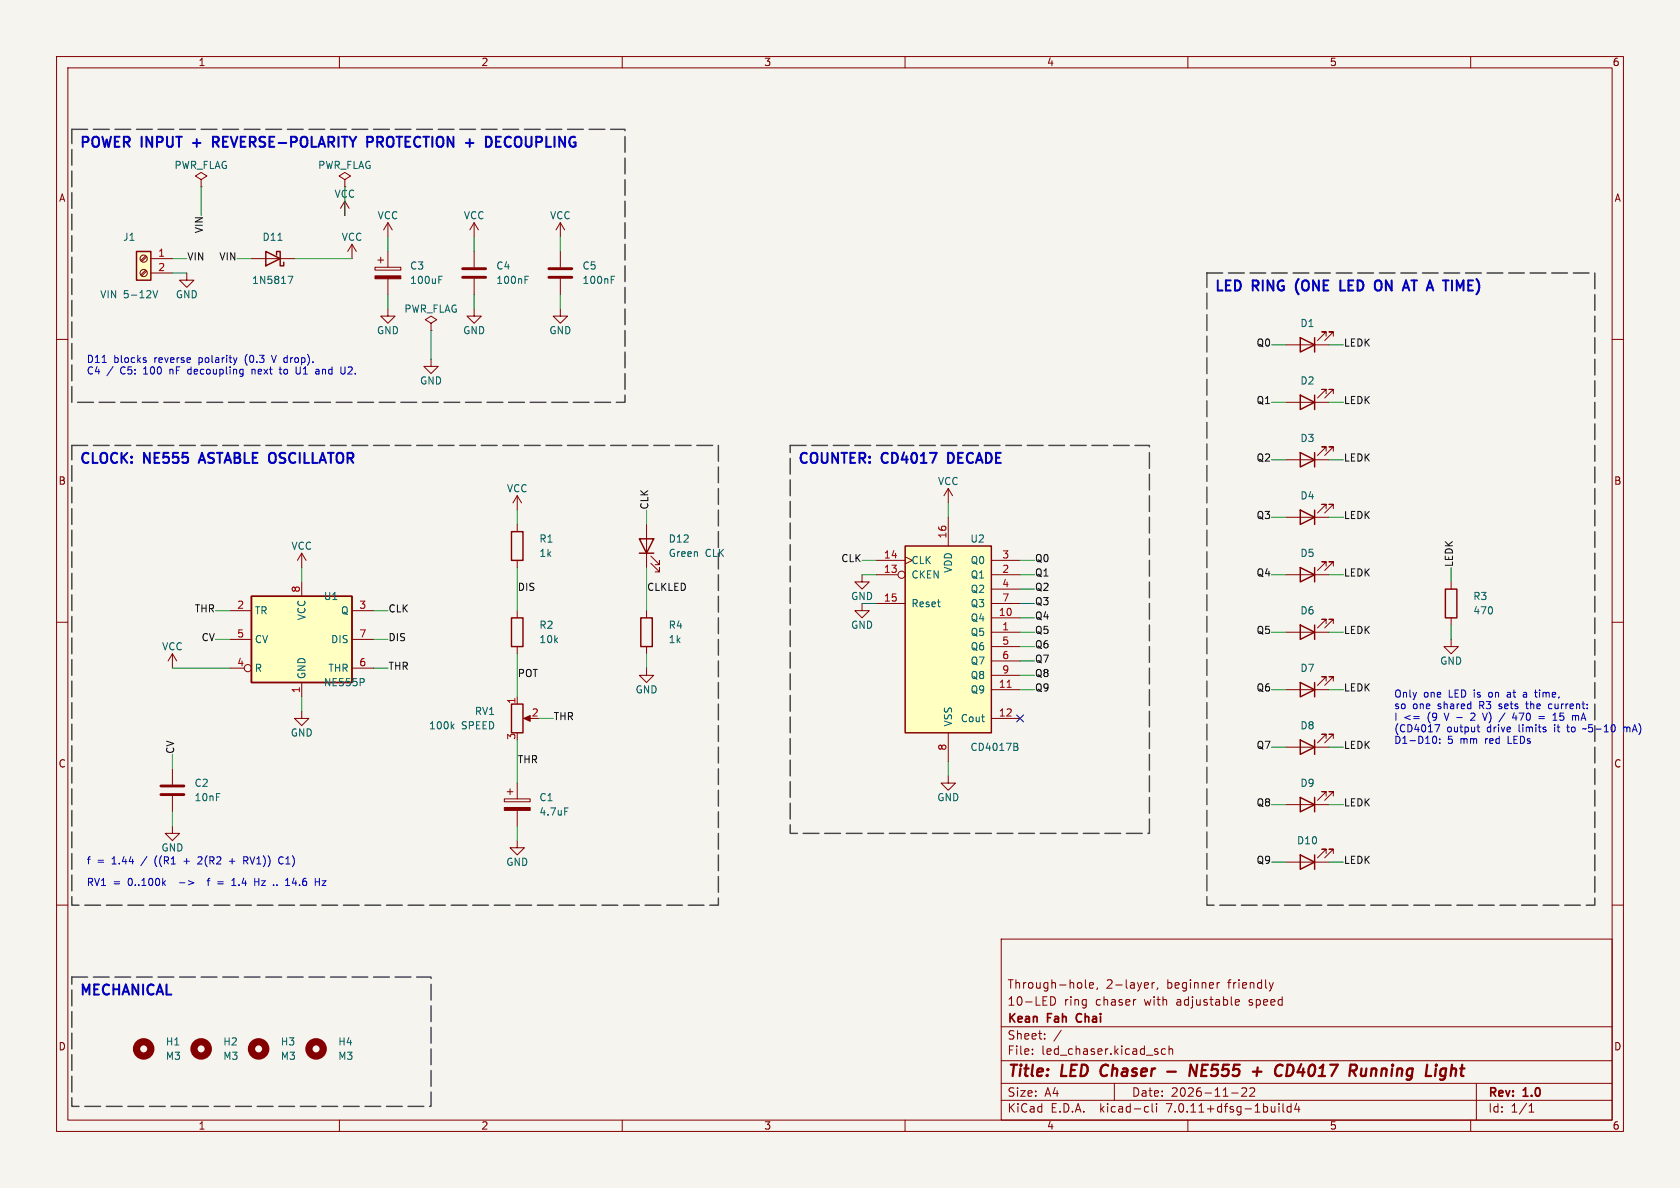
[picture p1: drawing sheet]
<svg xmlns="http://www.w3.org/2000/svg" width="297mm" height="210mm" viewBox="0 0 297 210" stroke-linecap="round" stroke-linejoin="round" font-family="sans-serif">
<path d="M0 0h297v210h-297z" fill="#f5f4ef" stroke="#f5f4ef" stroke-width=".18"/>
<g fill="none" stroke="#840000" stroke-width=".18">
<path d="M10 10h277v190h-277zM12 12h273v186h-273zM60 10v2M110 10v2M160 10v2M210 10v2M260 10v2M35.6 31.8l1-.7-1-.6-1.1 .6 1.1 .7v1.2M35.6 33h.1M61 31.8l1-.7-1-.6-1.1 .6 1.1 .7v1.2M61 33h.1M61 35.6l-.8 1.2"/>
<path d="M61 35.6v2.5M61 35.6l.7 1.2M68.6 39.4l-.8 1.2M68.6 39.4v2.5M68.6 39.4l.7 1.2M83.8 39.4v2.5M83.8 39.4l-.7 1.2M83.8 39.4l.8 1.2M99.1 39.4l-.8 1.2M99.1 39.4v2.5M99.1 39.4l.7 1.2M10 60h2"/>
<path d="M25.8 47.8l-.9 .8M25.8 45.2l-.9 .9M25.9 47.9l-.8 .9M25.9 45.4l-.8 .8M26.7 45.7h3.8M26.7 48.3h3.8M33 48.3v1.2h1.3l-1.3 1.3-1.3-1.3h1.3M44.4 45.7h7.7M62.2 43.2l-.7 1.3M62.2 43.2v2.5M62.2 43.2l.8 1.3M66.3 47.2h4.6v.6h-4.6z"/>
<path d="M66.8 46h1M67.3 45.5v1M68.6 54.6v1.3h1.2l-1.2 1.3-1.3-1.3h1.3M68.6 44.5v2.7M68.6 49.3v2.8M76.2 57.2l1-.7-1-.6-1 .6 1 .7v1.2M76.2 58.4h.1M83.8 54.6v1.3h1.3l-1.3 1.3-1.3-1.3h1.3M83.8 44.5v2.7M83.8 49.3v2.8M99.1 54.6v1.3h1.2l-1.2 1.3-1.3-1.3h1.3M99.1 44.5v2.7"/>
<path d="M99.1 49.3v2.8M234.4 59.4v-.7h-.7h.7l-1.5 1.5M235.7 59.4v-.7h-.8h.8l-1.5 1.5M285 60h2M76.2 63.5v1.3h1.3l-1.3 1.2-1.3-1.2h1.3M227.3 71.1h7.6M227.3 61h7.6M234.4 69.6v-.8h-.7h.7l-1.5 1.6M234.4 79.8v-.8h-.7h.7l-1.5 1.5M235.7 69.6v-.8h-.8h.8l-1.5 1.6M235.7 79.8v-.8h-.8h.8l-1.5 1.5M53.3 97.8v2.5"/>
<path d="M53.3 97.8l-.7 1.3M53.3 97.8l.8 1.3M91.4 87.6v2.6M91.4 92.7v1.3M91.4 99.1v1.2M91.4 87.6l-.7 1.3M91.4 87.6l.8 1.3M114.3 92.7v7.6M115.1 99.6l1.5 1.5v-.8v.8h-.8M115.1 98.3l1.5 1.5v-.7v.7h-.8M154.9 99.1h5.1M160 98.4l1.3 .7-1.3 .6"/>
<path d="M167.6 86.4v2.5M167.6 91.4v5.1M167.6 86.4l-.7 1.2M167.6 86.4l.8 1.2M175.3 99.1h5M227.3 91.4h7.6M227.3 81.3h7.6M234.4 89.9v-.7h-.7h.7l-1.5 1.5M235.7 89.9v-.7h-.8h.8l-1.5 1.5M10 110h2M30.5 115.6l-.8 1.2M30.5 115.6v2.5"/>
<path d="M30.5 115.6l.7 1.2M40.6 108h3.8M40.6 118.1h2.6M40.6 113h3.8M53.3 102.9v2.5M62.2 108h3.8M62.2 118.1h3.8M62.2 113h3.8M91.4 108v1.2M91.4 114.3v1.3M114.3 118.1v1.3h1.3l-1.3 1.3-1.3-1.3h1.3M114.3 108v1.2"/>
<path d="M114.3 114.3v1.3M152.4 106.7v1.3h1.3l-1.3 1.2-1.3-1.2h1.3M152.4 101.6v1.3h1.3l-1.3 1.2-1.3-1.2h1.3M154.9 101.6h3.8M154.9 106.7h5.1M175.3 111.8h5M175.3 109.2h5M175.3 101.6h5M175.3 106.7h5M175.3 104.1h5M175.3 114.3h5M175.3 116.8h5"/>
<path d="M175.3 119.4h5M227.3 111.8h7.6M227.3 101.6h7.6M234.4 110.2v-.7h-.7h.7l-1.5 1.5M234.4 100.1v-.8h-.7h.7l-1.5 1.5M235.7 110.2v-.7h-.8h.8l-1.5 1.5M235.7 100.1v-.8h-.8h.8l-1.5 1.5M256.5 113v1.3h1.3l-1.3 1.3-1.2-1.3h1.2M256.5 102.9v1.2M256.5 109.2v1.3M285 110h2M30.5 135.9v2.8"/>
<path d="M53.3 125.7v1.3h1.3l-1.3 1.3-1.2-1.3h1.2M53.3 120.7v2.5M89.7 140h1M90.2 139.4v1.1M91.4 123.2v1.3M91.4 138.4v2.8M93 127h1M167.6 137.2v1.2h1.3l-1.3 1.3-1.2-1.3h1.2M167.6 129.5v5.1M175.3 127h5M175.3 121.9h5M227.3 121.9h7.6"/>
<path d="M227.3 132.1h7.6M234.4 130.6v-.8h-.7h.7l-1.5 1.5M234.4 120.4v-.8h-.7h.7l-1.5 1.6M235.7 130.6v-.8h-.8h.8l-1.5 1.5M235.7 120.4v-.8h-.8h.8l-1.5 1.6M10 160h2M30.5 146.1v1.2h1.2l-1.2 1.3-1.3-1.3h1.3M30.5 140.7v2.8M89.2 141.2h4.5v.5h-4.5zM91.4 148.6v1.3h1.3l-1.3 1.2-1.2-1.2h1.2M91.4 143.3v2.8M227.3 142.2h7.6"/>
<path d="M227.3 152.4h7.6M234.4 140.7v-.7h-.7h.7l-1.5 1.5M234.4 150.9v-.8h-.7h.7l-1.5 1.5M235.7 140.7v-.7h-.8h.8l-1.5 1.5M235.7 150.9v-.8h-.8h.8l-1.5 1.5M285 160h2M177 166h108v32h-108zM185.7 176.2a.76 .76 0 0 1 .9 .7 .76 .76 0 0 1-.9 .8zM191.9 173.2v1.3l.2 .2M192.6 174.2l.7-.1-.1-.3-.4-.1-.2 .2 .1 .7h.5M194 174.6l-.1 .3M200.7 176.7h.1"/>
<path d="M203 173.8v.3l-.7 .1M203.7 173.7v1M204.1 173.7l-.3 .1-.1 .2M204.7 174.6l-.2 .3M215.6 173.7l-.3 .1-.1 .2M218.4 177.5l.2 .2 .4-.1M218.4 176.9l.2-.2h.3l.2 .2v.2l-.7 .1M224.4 173.7l.3 1M224.7 174.7l-.1 .4M225.1 173.7l-.4 1M60 198v2M110 198v2"/>
<path d="M160 198v2M177 194.5h108M177 191.5h108M177 187.5h108M177 181.5h108M182.5 186.3v.1M182.5 185.5v.1M184.7 183.6v.1M184.7 182.8v.1M187.6 182.1l-1.3 2M197 191.5v3M202.6 195.6l.4 .1"/>
<path d="M203 196.5l-.4 .1M203.7 195.1v1.3l.2 .2M204.5 195.1v.1M204.5 195.6v1M206 185.5l-.4-.1-.3 .3v.4l.2 .2h.5M206.7 185.5l.2-.1 .3 .1 .1 .9M206.7 184.9v1.5M210 198v2M217.7 193.2h1.2M219.5 192.4l.6-.1 .2 .1 .1 .3-.9 1.1h.9M221 192.4l.5-.1 .2 .1 .1 .3-.9 1.1h.9M226.1 195.1v.1"/>
<path d="M226.1 195.6v1M226.8 195.1v1.3l.2 .2M228.2 195.7l-.4-.1-.3 .3v.4l.2 .2h.5M228.2 195.1v1.5M229.2 195l-.3 1.1h.9M229.6 195.6v1M260 198v2M261 191.5v6.5M270.3 196.6h.9M270.3 195.5l.4-.4v1.5"/>
<circle cx="25.4" cy="45.7" r=".63"/>
<circle cx="25.4" cy="48.3" r=".63"/>
<circle cx="43.8" cy="118.1" r=".63"/>
<circle cx="159.4" cy="101.6" r=".63"/>
</g>
<g fill="none" stroke="#840000" stroke-width=".4">
<path d="M194.8 188.5a1.27 1.27 0 0 0 0 1.6M206.3 189.4h1.6M211.6 188.2l-.2 2-.9-2-.2 2M221.5 189.4h1.5M222.3 188.7l-.1 1.5M226.8 188.4a.73 .73 0 0 0-1.2 .3M227.6 188.2h.5a1.08 1.08 0 0 1 .6 1.1 1.08 1.08 0 0 1-.8 .9h-.5zM241.4 190l-.6 .2M241.6 188.9l-.2 1.3M242.5 188.9l-.2 1.3M242.8 188.9l-.3 .2M256.7 188.2l-.3 2"/>
<path d="M257.2 188.9l-.6 .2"/>
</g>
<path d="M190.4 179.4l-.1 .4 .1 .7" fill="none" stroke="#840000" stroke-width=".3"/>
<g fill="none" stroke="#840000" stroke-width=".25">
<path d="M24.1 44.5h2.6v5h-2.6zM47 44.5l2.5 1.2-2.5 1.3zM48.9 45.1v-.6h.6v2.5h.7v-.6M229.9 59.7l2.5 1.3-2.5 1.2zM232.4 59.7v2.5M229.9 69.9l2.5 1.2-2.5 1.3zM232.4 69.9v2.5M90.4 94h2.1v5.1h-2.1zM113 95.3h2.6l-1.3 2.5zM113 97.8h2.6M160 96.5h15.3v33h-15.3zM229.9 90.2l2.5 1.2-2.5 1.3z"/>
<path d="M229.9 80l2.5 1.3-2.5 1.3zM232.4 80v2.6M232.4 90.2v2.5M44.4 105.4h17.8v15.3h-17.8zM90.4 109.2h2.1v5.1h-2.1zM113.3 109.2h2v5.1h-2zM229.9 110.5l2.5 1.3-2.5 1.2zM229.9 100.3l2.5 1.3-2.5 1.3zM232.4 100.3v2.6M232.4 110.5v2.5M255.5 104.1h2.1v5.1h-2.1zM90.4 124.5h2.1v5h-2.1z"/>
<path d="M229.9 130.8l2.5 1.3-2.5 1.3zM229.9 120.7l2.5 1.2-2.5 1.3zM232.4 120.7v2.5M232.4 130.8v2.6M229.9 141l2.5 1.2-2.5 1.3zM229.9 151.1l2.5 1.3-2.5 1.3zM232.4 141v2.5M232.4 151.1v2.6"/>
</g>
<g fill="#840000" stroke="#840000" stroke-width=".18">
<path d="M92.6 127l1.1-.5v1z"/>
<path d="M89.2 142.7h4.5v.6h-4.5z"/>
<path d="M66.3 48.8h4.6v.5h-4.6z"/>
</g>
<g fill="none" stroke="#006464" stroke-width=".18">
<path d="M27 51.4l.5 1.2 .4-1.2M49.1 42.5h.8M50.9 48.8h.9l-.6 1.3M77.6 49.4h.4M77.6 48.8h.6M92.8 49.4h.4M92.8 48.8h.6M108.1 49.4h.4M108.1 48.8h.6M64.3 120l.1 .2-.1 .4M79.9 128.4l.4 .4M80.3 128l-.5 .5"/>
<path d="M179.7 131.4l.2 .2-.2 .4 .2 .1 .1 .3-.3 .3h-.5M99.8 142.8h.6"/>
</g>
<g fill="#ffffc2" stroke="#ffffc2" stroke-width=".18">
<path d="M44.4 105.4h17.8v15.3h-17.8z"/>
<path d="M160 96.5h15.3v33h-15.3z"/>
<path d="M24.1 44.5h2.6v5h-2.6z"/>
</g>
<path d="M81.8 49h4.1M81.8 47.5h4.1M97 49h4.1M97 47.5h4.1M28.4 138.9h4.1M28.4 140.5h4.1" fill="none" stroke="#840000" stroke-width=".51"/>
<g fill="none" stroke="#840000" stroke-width="1.3">
<circle cx="25.4" cy="185.4" r="1.27"/>
<circle cx="35.6" cy="185.4" r="1.27"/>
<circle cx="45.7" cy="185.4" r="1.27"/>
<circle cx="55.9" cy="185.4" r="1.27"/>
</g>
<path d="M178 121.5h.8" fill="none" stroke="#a90000" stroke-width=".18"/>
<g fill="none" stroke="#0000c2" stroke-width=".36">
<path d="M38.1 25.1l.6 .9M38.5 24.3l-.8-.1v1.8M38.5 25l-.8 .1M64.9 24.2h.7a.48 .48 0 0 1 .4 .4 .48 .48 0 0 1-.4 .5h-.7M86.8 24.6l-.2-.3-.7-.1v1.8M87.7 25h.6M88.5 24.2h-.8v1.8h.8M237 49.6v1.8h.8M244.2 49.8v1.3M249.5 49.6h1M250 49.6v1.8M258.1 50.8l.6-1.2v1.8"/>
<path d="M35.3 81.3h.8M35.7 80.1l-.6 1.7M168 80.1h-.4v1.7h.4"/>
</g>
<g fill="none" stroke="#0000c2" stroke-width=".18">
<path d="M18.1 64.1h.7M25.5 63.7h.3l.1 .2-.2 .2h-.3M25.5 63.2l.3 .1M33.3 65.3l-.1 .2 .1 .6M41.9 63.2l-.3 .9M42.9 65.3h.1M43 65.3l-.1 1.1M43 66.1h-.1M44.5 65.3v.8M44.6 65.3l-.1 .1M48 62.8l.4 1.3M49.5 64.9v1l.3 .2"/>
<path d="M53.1 64.9l-.1 1.1-.2 .1h-.3M56 65.3h.2l.2 .2v.6M56.4 66.1h-.4M56.4 65.6h-.4M61 64.9v1l-.1 .2h-.4M249.9 126.7h1M249.9 127h1M254 130.6l-.1 .7-.2 .1-.3-.1M254.5 128.1l-.5 1.3M254.5 131.3v.1M254.5 130.6v.2M260.7 126.6l-.7 .7h.8"/>
<path d="M261.1 128.5h.5M261.3 128.1v1.1l.3 .2M262.1 126.1l.4 1.2M266.1 126l-1.1 1.6M266.6 122.4l-.1 .1M266.6 122.8l-.2 .1 .2 .3M267.7 126l-.3 .9h.8M268 126.5v.8M269.7 122.4l-.4 .1M269.7 124.4h.5M269.8 122.8h-.3l-.2 .1v.3h.5M269.9 124v1.2"/>
<path d="M271.3 122.4h.5M271.6 123.2h.2M272.1 126.7h.9M272.1 127h.9M274.2 124.4l-.3 .1-.1 .2v.5l.4 .1M274.5 127.3h.8M274.7 126.4l.2-.3v1.2M275.8 127.2v.1M275.8 126.1v.5M277 128.5h.4M277.1 128.1l.1 1.2M278.7 126.5l.4 .2v.6"/>
<path d="M280.3 128.8h-.3l-.2 .1M287.1 128.6l.3-.1 .2 .2M287.1 128.5v.9M28.9 156.1l.3 .4M29.2 155.7l-.4 .5M32.5 152.2h1M35.5 151.5l-.5 .1M35.7 152l-.8 .7h.8M36.6 155.7h.5M37.1 155.3l-.3 .2v1M38.5 155.9h1M38.5 156.2h1"/>
<path d="M40.6 152.2h.9M41 156.5h.7M41.1 155.6l.2-.3v1.2M43.1 151.5h.5l.2 .2-.1 .4h-.6M43.4 152.1l.4 .6M45 155.9h.8M45.8 155.3v1.2M49.4 152.5l.3 .2 .4-.1M50.1 151.6l-.4-.1-.3 .1M50.5 156.5h.7M50.5 155.6l.3-.3v1.2M52 155.2l-.3 .9h.8"/>
<path d="M55.7 155.9h.8M56.5 155.3v1.2M56.9 155.7h.7l-.7 .8h.7"/>
</g>
<path d="M12.7 22.9h97.8v48.2h-97.8v-48.2M213.4 48.3h68.5v111.7h-68.5v-111.7M12.7 78.7h114.3v81.3h-114.3v-81.3M139.7 78.7h63.5v68.6h-63.5v-68.6M12.7 172.7h63.5v22.9h-63.5v-22.9" fill="none" stroke="#484848" stroke-width=".25" stroke-dasharray="2.8 1"/>
<g fill="none" stroke="#009600" stroke-width=".18">
<path d="M35.6 33v5.1M61 33v5.1M30.5 45.7h2.5M30.5 48.3h2.5M41.9 45.7h2.5M52.1 45.7h10.1M68.6 41.9v2.6M68.6 52.1v2.5M76.2 58.4v5.1M83.8 41.9v2.6M83.8 52.1v2.5M99.1 41.9v2.6"/>
<path d="M99.1 52.1v2.5M224.8 61h2.5M224.8 71.1h2.5M234.9 61h2.6M234.9 71.1h2.6M91.4 90.2v2.5M114.3 90.2v2.5M152.4 99.1h2.5M167.6 88.9v2.5M180.3 99.1h2.6M224.8 81.3h2.5M224.8 91.4h2.5"/>
<path d="M234.9 81.3h2.6M234.9 91.4h2.6M30.5 118.1h10.1M38.1 108h2.5M38.1 113h2.5M53.3 100.3v2.6M66 118.1h2.6M66 108h2.6M66 113h2.6M91.4 100.3v7.7M91.4 115.6v7.6M114.3 100.3v7.7"/>
<path d="M114.3 115.6v2.5M152.4 101.6h2.5M152.4 106.7h2.5M180.3 111.8h2.6M180.3 101.6h2.6M180.3 104.1h2.6M180.3 106.7h2.6M180.3 114.3h2.6M180.3 109.2h2.6M180.3 119.4h2.6M180.3 116.8h2.6M224.8 111.8h2.5"/>
<path d="M224.8 101.6h2.5M234.9 111.8h2.6M234.9 101.6h2.6M256.5 100.3v2.6M256.5 110.5v2.5M30.5 133.4v2.5M53.3 123.2v2.5M91.4 130.8v7.6M95.2 127h2.6M167.6 134.6v2.6M180.3 121.9h2.6M224.8 121.9h2.5"/>
<path d="M224.8 132.1h2.5M234.9 121.9h2.6M234.9 132.1h2.6M30.5 143.5v2.6M91.4 146.1v2.5M224.8 142.2h2.5M224.8 152.4h2.5M234.9 142.2h2.6M234.9 152.4h2.6"/>
</g>
<path d="M179.7 126.4l1.2 1.2M180.9 126.4l-1.2 1.2" fill="none" stroke="#000084" stroke-width=".18"/>
<g font-size="2.8" fill="#840000">
<text x="178" y="190.9">Title:</text>
<text x="187.7" y="190.9">LED</text>
<text x="195.4" y="190.9">Chaser</text>
<text x="212.7" y="190.9">NE555</text>
<text x="224.7" y="190.9">+</text>
<text x="229.5" y="190.9">CD4017</text>
<text x="243.4" y="190.9">Running</text>
<text x="257.7" y="190.9">Light</text>
</g>
<g font-size="2.5" fill="#0000c2">
<text x="14" y="26.6">POWER</text>
<text x="25.1" y="26.6">INPUT</text>
<text x="34.9" y="26.6">+</text>
<text x="39.1" y="26.6">REVERSE-POLARITY</text>
<text x="67.1" y="26.6">PROTECTION</text>
<text x="85.3" y="26.6">+</text>
<text x="89.5" y="26.6">DECOUPLING</text>
<text x="214.6" y="52">LED</text>
<text x="221.5" y="52">RING</text>
<text x="229.9" y="52">(ONE</text>
<text x="238.4" y="52">LED</text>
<text x="245.3" y="52">ON</text>
<text x="251.1" y="52">AT A</text>
<text x="259.7" y="52">TIME)</text>
<text x="14" y="82.5">CLOCK:</text>
<text x="25.5" y="82.5">NE555</text>
<text x="36.1" y="82.5">ASTABLE OSCILLATOR</text>
<text x="141" y="82.5">COUNTER:</text>
<text x="156" y="82.5">CD4017</text>
<text x="168.4" y="82.5">DECADE</text>
<text x="14" y="176.4">MECHANICAL</text>
</g>
<g font-size="2.1" fill="#840000">
<text x="178" y="178">10-LED</text>
<text x="178" y="175">Through-hole,</text>
<text x="188.1" y="178">ring</text>
<text x="193.7" y="178">chaser</text>
<text x="195.5" y="175">2-layer,</text>
<text x="202.5" y="178">with</text>
<text x="206.3" y="175">beginner</text>
<text x="208.3" y="178">adjustable</text>
<text x="217.3" y="175">friendly</text>
<text x="221.2" y="178">speed</text>
<text x="178" y="184">Sheet:</text>
<text x="178" y="181.2">Kean</text>
<text x="185.2" y="181.2">Fah</text>
<text x="191" y="181.2">Chai</text>
<text x="178" y="186.7">File:</text>
<text x="184.1" y="186.7">led_chaser.kicad_sch</text>
<text x="178" y="196.9">KiCad</text>
<text x="178" y="194.1">Size:</text>
<text x="184.7" y="194.1">A4</text>
<text x="185.7" y="196.9">E.D.A.</text>
<text x="194.6" y="196.9">kicad-cli</text>
<text x="200" y="194.1">Date:</text>
<text x="206.5" y="196.9">7.0.11+dfsg-1build4</text>
<text x="207" y="194.1">2026-11-22</text>
<text x="263" y="194.3">Rev:</text>
<text x="263" y="196.9">Id:</text>
<text x="267.1" y="196.9">1/1</text>
<text x="269.4" y="194.3">1.0</text>
</g>
<g font-size="1.8" fill="#840000">
<text x="35" y="11.9">1</text>
<text x="85" y="11.9">2</text>
<text x="135" y="11.9">3</text>
<text x="185" y="11.9">4</text>
<text x="235" y="11.9">5</text>
<text x="285" y="11.9">6</text>
<text x="10.3" y="35.9">A</text>
<text x="285.3" y="35.9">A</text>
<text x="10.3" y="85.9">B</text>
<text x="285.3" y="85.9">B</text>
<text x="10.3" y="135.9">C</text>
<text x="285.3" y="135.9">C</text>
<text x="10.3" y="185.9">D</text>
<text x="285.3" y="185.9">D</text>
<text x="35" y="199.9">1</text>
<text x="85" y="199.9">2</text>
<text x="135" y="199.9">3</text>
<text x="185" y="199.9">4</text>
<text x="235" y="199.9">5</text>
<text x="285" y="199.9">6</text>
</g>
<g font-size="1.8" fill="#006464">
<text x="30.7" y="30.1">PWR_FLAG</text>
<text x="56.1" y="30.1">PWR_FLAG</text>
<text x="59" y="35.2">VCC</text>
<text x="66.7" y="39">VCC</text>
<text x="81.9" y="39">VCC</text>
<text x="97.1" y="39">VCC</text>
<text x="21.7" y="42.8">J1</text>
<text x="46.3" y="42.8">D11</text>
<text x="60.3" y="42.8">VCC</text>
<text x="72.4" y="47.9">C3</text>
<text x="87.6" y="47.9">C4</text>
<text x="102.9" y="47.9">C5</text>
<text x="17.6" y="52.9">VIN</text>
<text x="21.8" y="52.9">5-12V</text>
<text x="31" y="52.9">GND</text>
<text x="44.5" y="50.4">1N5817</text>
<text x="72.4" y="50.4">100uF</text>
<text x="87.6" y="50.4">100nF</text>
<text x="102.9" y="50.4">100nF</text>
<text x="66.5" y="59.3">GND</text>
<text x="71.4" y="55.5">PWR_FLAG</text>
<text x="81.8" y="59.3">GND</text>
<text x="97" y="59.3">GND</text>
<text x="229.8" y="58">D1</text>
<text x="74.2" y="68.2">GND</text>
<text x="229.8" y="68.2">D2</text>
<text x="229.8" y="78.3">D3</text>
<text x="89.5" y="87.2">VCC</text>
<text x="165.7" y="86">VCC</text>
<text x="229.8" y="88.5">D4</text>
<text x="51.4" y="97.4">VCC</text>
<text x="95.3" y="96.1">R1</text>
<text x="95.3" y="98.7">1k</text>
<text x="118.1" y="98.7">Green</text>
<text x="118.1" y="96.1">D12</text>
<text x="124.7" y="98.7">CLK</text>
<text x="161" y="99.9">CLK</text>
<text x="168.5" y="101.4" transform="rotate(-90 168.5 101.4)">VDD</text>
<text x="171.5" y="96.1">U2</text>
<text x="171.5" y="99.9">Q0</text>
<text x="229.8" y="98.7">D5</text>
<text x="57.2" y="106.3">U1</text>
<text x="150.4" y="106.3">GND</text>
<text x="161" y="102.5">CKEN</text>
<text x="161" y="107.5">Reset</text>
<text x="171.5" y="102.5">Q1</text>
<text x="171.5" y="105">Q2</text>
<text x="171.5" y="107.5">Q3</text>
<text x="260.4" y="106.3">R3</text>
<text x="45" y="108.8">TR</text>
<text x="45" y="113.9">CV</text>
<text x="54.2" y="109.7" transform="rotate(-90 54.2 109.7)">VCC</text>
<text x="58.4" y="113.9">DIS</text>
<text x="60.2" y="108.8">Q</text>
<text x="95.3" y="111.4">R2</text>
<text x="95.3" y="113.9">10k</text>
<text x="118.1" y="111.4">R4</text>
<text x="118.1" y="113.9">1k</text>
<text x="150.4" y="111.4">GND</text>
<text x="171.5" y="112.6">Q5</text>
<text x="171.5" y="110.1">Q4</text>
<text x="229.8" y="108.8">D6</text>
<text x="260.4" y="108.8">470</text>
<text x="28.6" y="115.2">VCC</text>
<text x="45" y="119">R</text>
<text x="58" y="119">THR</text>
<text x="171.5" y="115.2">Q6</text>
<text x="171.5" y="117.7">Q7</text>
<text x="229.8" y="119">D7</text>
<text x="254.5" y="117.7">GND</text>
<text x="54.2" y="120.1" transform="rotate(-90 54.2 120.1)">GND</text>
<text x="57.2" y="121.5">NE555P</text>
<text x="112.3" y="122.8">GND</text>
<text x="171.5" y="122.8">Q9</text>
<text x="171.5" y="120.2">Q8</text>
<text x="51.3" y="130.4">GND</text>
<text x="75.7" y="129.1">100k</text>
<text x="81.6" y="129.1">SPEED</text>
<text x="83.8" y="126.6">RV1</text>
<text x="168.5" y="128.5" transform="rotate(-90 168.5 128.5)">VSS</text>
<text x="169.7" y="127.9">Cout</text>
<text x="229.8" y="129.1">D8</text>
<text x="171.5" y="132.9">CD4017B</text>
<text x="34.3" y="139.3">C2</text>
<text x="34.3" y="141.8">10nF</text>
<text x="95.3" y="141.8">C1</text>
<text x="165.6" y="141.8">GND</text>
<text x="229.8" y="139.3">D9</text>
<text x="95.3" y="144.4">4.7uF</text>
<text x="229.2" y="149.5">D10</text>
<text x="28.4" y="150.7">GND</text>
<text x="89.4" y="153.3">GND</text>
<text x="29.2" y="185">H1</text>
<text x="39.4" y="185">H2</text>
<text x="49.5" y="185">H3</text>
<text x="59.7" y="185">H4</text>
<text x="29.2" y="187.6">M3</text>
<text x="39.4" y="187.6">M3</text>
<text x="49.5" y="187.6">M3</text>
<text x="59.7" y="187.6">M3</text>
</g>
<g font-size="1.8" fill="#0f0f0f">
<text x="36.1" y="41.3" transform="rotate(-90 36.1 41.3)">VIN</text>
<text x="33" y="46.2">VIN</text>
<text x="38.7" y="46.2">VIN</text>
<text x="222" y="61.5">Q0</text>
<text x="237.5" y="61.5">LEDK</text>
<text x="222" y="71.6">Q1</text>
<text x="237.5" y="71.6">LEDK</text>
<text x="222" y="81.8">Q2</text>
<text x="237.5" y="81.8">LEDK</text>
<text x="114.8" y="90.2" transform="rotate(-90 114.8 90.2)">CLK</text>
<text x="222" y="92">Q3</text>
<text x="237.5" y="92">LEDK</text>
<text x="148.6" y="99.6">CLK</text>
<text x="182.9" y="99.6">Q0</text>
<text x="257.1" y="100.3" transform="rotate(-90 257.1 100.3)">LEDK</text>
<text x="91.4" y="104.7">DIS</text>
<text x="114.3" y="104.7">CLKLED</text>
<text x="182.9" y="102.1">Q1</text>
<text x="182.9" y="104.7">Q2</text>
<text x="182.9" y="107.2">Q3</text>
<text x="222" y="102.1">Q4</text>
<text x="237.5" y="102.1">LEDK</text>
<text x="34.3" y="108.5">THR</text>
<text x="35.5" y="113.5">CV</text>
<text x="68.6" y="113.5">DIS</text>
<text x="68.6" y="108.5">CLK</text>
<text x="182.9" y="109.7">Q4</text>
<text x="182.9" y="112.3">Q5</text>
<text x="222" y="112.3">Q5</text>
<text x="237.5" y="112.3">LEDK</text>
<text x="68.6" y="118.6">THR</text>
<text x="91.4" y="119.9">POT</text>
<text x="182.9" y="119.9">Q8</text>
<text x="182.9" y="117.4">Q7</text>
<text x="182.9" y="114.8">Q6</text>
<text x="182.9" y="122.4">Q9</text>
<text x="222" y="122.4">Q6</text>
<text x="237.5" y="122.4">LEDK</text>
<text x="97.8" y="127.5">THR</text>
<text x="31" y="133.4" transform="rotate(-90 31 133.4)">CV</text>
<text x="91.4" y="135.1">THR</text>
<text x="222" y="132.6">Q7</text>
<text x="237.5" y="132.6">LEDK</text>
<text x="222" y="142.8">Q8</text>
<text x="237.5" y="142.8">LEDK</text>
<text x="222" y="152.9">Q9</text>
<text x="237.5" y="152.9">LEDK</text>
</g>
<g font-size="1.8" fill="#a90000">
<text x="27.9" y="45.5">1</text>
<text x="27.9" y="48">2</text>
<text x="167.4" y="95.3" transform="rotate(-90 167.4 95.3)">16</text>
<text x="156.2" y="101.3">13</text>
<text x="156.2" y="98.8">14</text>
<text x="177.1" y="101.3">2</text>
<text x="177.1" y="98.8">3</text>
<text x="41.8" y="107.7">2</text>
<text x="53.1" y="104.8" transform="rotate(-90 53.1 104.8)">8</text>
<text x="63.4" y="107.7">3</text>
<text x="156.2" y="106.4">15</text>
<text x="177.1" y="103.9">4</text>
<text x="177.1" y="106.4">7</text>
<text x="41.8" y="112.8">5</text>
<text x="63.4" y="112.8">7</text>
<text x="176.5" y="109">10</text>
<text x="177.1" y="111.5">1</text>
<text x="41.8" y="117.9">4</text>
<text x="63.4" y="117.9">6</text>
<text x="177.1" y="114">5</text>
<text x="177.1" y="116.6">6</text>
<text x="177.1" y="119.1">9</text>
<text x="53.1" y="122.6" transform="rotate(-90 53.1 122.6)">1</text>
<text x="91.2" y="124.5" transform="rotate(-90 91.2 124.5)">1</text>
<text x="176.5" y="121.7">11</text>
<text x="91.2" y="130.9" transform="rotate(-90 91.2 130.9)">3</text>
<text x="93.9" y="126.7">2</text>
<text x="176.5" y="126.7">12</text>
<text x="167.4" y="132.8" transform="rotate(-90 167.4 132.8)">8</text>
</g>
<g font-size="1.8" fill="#0000c2">
<text x="15.2" y="64.4">D11</text>
<text x="20.1" y="64.4">blocks</text>
<text x="27.4" y="64.4">reverse</text>
<text x="35.4" y="64.4">polarity</text>
<text x="43.8" y="64.4">(0.3</text>
<text x="48.8" y="64.4">V drop).</text>
<text x="15.2" y="66.4">C4</text>
<text x="18.9" y="66.4">/</text>
<text x="21.4" y="66.4">C5:</text>
<text x="25.6" y="66.4">100</text>
<text x="30.4" y="66.4">nF</text>
<text x="33.9" y="66.4">decoupling</text>
<text x="45.4" y="66.4">next</text>
<text x="50.5" y="66.4">to</text>
<text x="53.6" y="66.4">U1</text>
<text x="57.3" y="66.4">and</text>
<text x="61.9" y="66.4">U2.</text>
<text x="246.4" y="123.5">Only</text>
<text x="246.4" y="125.6">so</text>
<text x="249.7" y="125.6">one</text>
<text x="251.7" y="123.5">one</text>
<text x="254.3" y="125.6">shared</text>
<text x="256.2" y="123.5">LED is</text>
<text x="261.8" y="125.6">R3</text>
<text x="263.6" y="123.5">on</text>
<text x="265.5" y="125.6">sets</text>
<text x="267.1" y="123.5">at</text>
<text x="270.2" y="123.5">a</text>
<text x="270.5" y="125.6">the</text>
<text x="272.5" y="123.5">time,</text>
<text x="274.6" y="125.6">current:</text>
<text x="246.4" y="127.6">I</text>
<text x="246.4" y="129.7">(CD4017</text>
<text x="246.4" y="131.7">D1-D10:</text>
<text x="248.2" y="127.6">&lt;=</text>
<text x="252.5" y="127.6">(9</text>
<text x="255.7" y="127.6">V -</text>
<text x="255.8" y="129.7">output</text>
<text x="255.9" y="131.7">5</text>
<text x="258.3" y="131.7">mm</text>
<text x="260.7" y="127.6">2</text>
<text x="262.8" y="131.7">red</text>
<text x="263" y="129.7">drive</text>
<text x="263.1" y="127.6">V)</text>
<text x="267" y="131.7">LEDs</text>
<text x="268.7" y="127.6">470</text>
<text x="268.8" y="129.7">limits</text>
<text x="273.5" y="127.6">=</text>
<text x="275.3" y="129.7">it</text>
<text x="276.2" y="127.6">15</text>
<text x="277.8" y="129.7">to</text>
<text x="279.8" y="127.6">mA</text>
<text x="280.8" y="129.7">~5-10</text>
<text x="288.1" y="129.7">mA)</text>
<text x="15.2" y="153">f</text>
<text x="17.1" y="153">=</text>
<text x="19.9" y="153">1.44</text>
<text x="25.3" y="153">/</text>
<text x="27.8" y="153">((R1</text>
<text x="33.1" y="153">+</text>
<text x="35.9" y="153">2(R2</text>
<text x="41.6" y="153">+</text>
<text x="44.3" y="153">RV1))</text>
<text x="50.8" y="153">C1)</text>
<text x="15.2" y="156.8">RV1</text>
<text x="20" y="156.8">=</text>
<text x="22.7" y="156.8">0..100k</text>
<text x="32.1" y="156.8">-&gt;</text>
<text x="39.5" y="156.8">=</text>
<text x="42.3" y="156.8">1.4</text>
<text x="46.5" y="156.8">Hz</text>
<text x="52.4" y="156.8">14.6</text>
</g>
</svg>
